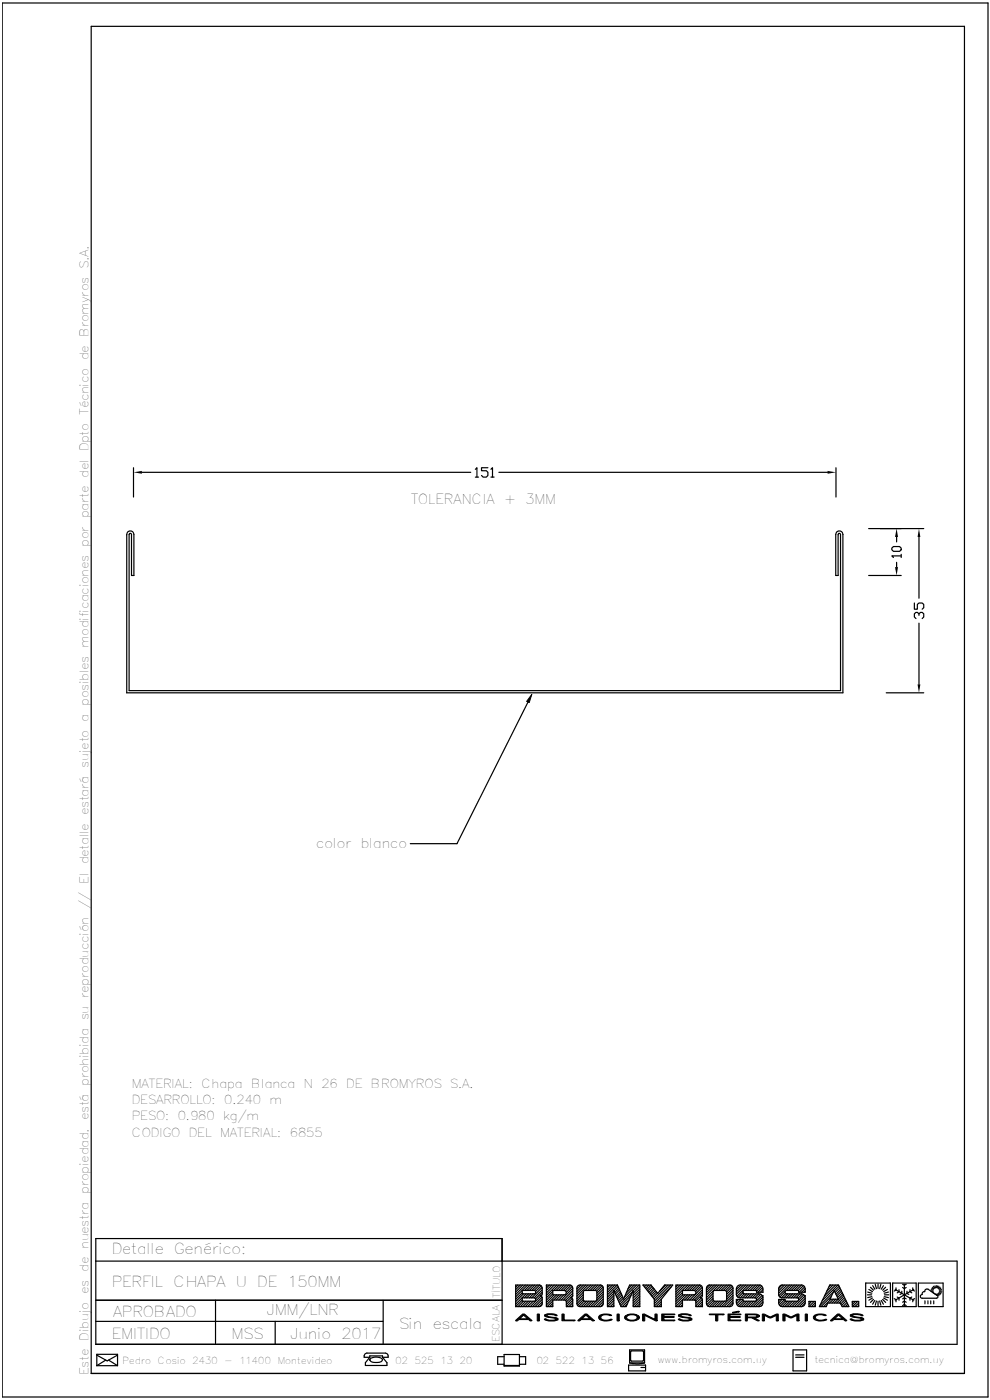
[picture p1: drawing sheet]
<svg xmlns="http://www.w3.org/2000/svg" width="210mm" height="297mm" viewBox="0 0 210 297" stroke-linecap="round" stroke-linejoin="round" font-family="sans-serif">
<g fill="none" stroke="#000" stroke-width=".25">
<path d="M.5 .6h209.1v295.8h-209.1zM19.3 5.6h185.3v285.8h-185.3zM28.3 99.2v6.3M100.8 99.6l.4-.4v2M103.5 99.2h-1.3v.7h1l.3 .3v.7l-.3 .3h-.7l-.3-.3M104.1 99.6l.4-.4v2M177.3 99.2v6.3M27.1 112.8a.77 .77 0 0 1 .9-.1 .77 .77 0 0 1 .4 .7v8.7h-.5v-8.7l-.1-.2h-.3l-.1 .2v33.1h150.9v-33.1l-.1-.2h-.3l-.1 .2v8.7h-.5v-8.7a.76 .76 0 0 1 .8-.8 .76 .76 0 0 1 .7 .8v33.6h-151.9v-33.6zM30.1 100.2h69.8M100.8 101.2h.7M104.1 101.2h.7M105.8 100.2h69.8"/>
<path d="M184.3 112.1h11.7M189.2 116.3l.3-.3h1.3l.4 .3v.3l-.4 .4h-1.3l-.3-.4zM190.2 113.9v1.1M190.2 119.3v1M191.2 117.9h-2l.3 .4M191.2 117.6v.7M194.9 113.9v13M184.3 122.1h6.9M194 127.9v1.3h.6v-1l.3-.3h.7l.4 .3v.7l-.4 .3M194.9 130.6v-.4l-.3-.3h-.3l-.3 .3v.7l.3 .3M194.9 130.2l.4-.3h.3l.4 .3v.7l-.4 .3M194.9 132.2v13"/>
<path d="M112 148.9l-15.1 30.1h-9.9M188 147h8M20.3 267.5h182.7v17.7h-182.7v-22.4h86.2v22.4M20.3 275.8h86.2M45.7 275.8v9.4M81.3 275.8v9.4M109.4 272.6h5.2l.2 .2 .2 .4v1.4l-.4 .3 .4 .4-.1 1.6-.5 .3h-5zM109.9 272.6l-.5 .5M110.4 272.6l-1 1M110.8 273.8h2.6l.2 .2v.3l-.2 .2h-2.6zM110.8 275.3h2.6l.2 .2v.3l-.2 .3h-2.6zM110.8 275.8l-1.4 1.4"/>
<path d="M110.8 274.3l-1.4 1.3M110.9 272.6l-1.5 1.5M111 276.1l-1.1 1.1M111 274.5l-1.6 1.6M111.4 272.6l-2 2M111.5 276.1l-1.1 1.1M111.6 274.5l-2.2 2.2M111.9 272.6l-2.5 2.5M112.1 276.1l-1.2 1.1M112.1 274.5l-.8 .8M112.4 272.6l-1.1 1.2M112.6 276.1l-1.2 1.1"/>
<path d="M112.6 274.5l-.8 .8M112.9 272.6l-1.1 1.2M113.1 276.1l-1.2 1.1M113.1 274.5l-.8 .8M113.5 272.6l-1.2 1.2M114 272.6l-1.2 1.2M114.5 272.6l-1.2 1.2M114.7 275l-2.2 2.2M114.8 272.8l-1.2 1.2M114.9 274.7v.1M115 276.8l-.4 .4M115 275.2l-2 2"/>
<path d="M115 273.1l-2.2 2.2M115 275.7l-1.5 1.5M115 274.2l-1.4 1.3M115 273.6l-1.7 1.7M115 276.2l-1 1M116 272.6l-.1 .2M116.5 272.6l-.6 .7M117.1 272.6l-1.2 1.2M117.3 273.8h2.4a.47 .47 0 0 1 .4 .4 .47 .47 0 0 1-.4 .5h-2.4zM117.3 277l-.2 .2M117.3 276.5l-.7 .7M117.3 276l-1.2 1.2"/>
<path d="M117.3 274.5l-1.4 1.3M117.3 274l-1.4 1.3M117.6 274.7l-1.7 1.7M117.6 272.6l-1.7 1.7M118.1 274.7l-2.2 2.2M118.1 272.6l-2.2 2.2M118.6 274.7l-1.1 1.1M118.6 272.6l-1.1 1.2M119.1 274.7l-1.1 1.1M119.1 272.6l-1.1 1.2M119.6 274.7l-1.1 1.1M119.6 272.6l-1.1 1.2"/>
<path d="M120.1 272.6l-1.1 1.2M120.6 272.6l-1.1 1.2M121.1 272.7l-1.2 1.2M121.4 272.9l-1.3 1.3M121.4 275.5l-1.3 1.2M121.5 273.3l-.1-.4-.4-.3h-5.1v4.6h1.4v-1.4h2.6l.2 .4M121.5 274.9l-.2 .3-.2 .1 .4 .3v1.6h-1.4v-1M121.5 276.9l-.3 .3M121.5 276.4l-.8 .8M121.5 275.9l-1.3 1.3M121.5 274.9l-1.4 1.3M121.5 274.4l-1.5 1.5"/>
<path d="M121.5 273.8l-2 2M121.5 273.3l-2.5 2.5M121.5 273.3v1.6M122.6 272.8l.3-.2h4.6l.3 .2 .2 .4v3.4l-.2 .4-.4 .2h-4.5l-.3-.2-.2-.4v-3.4zM123.2 272.6l-.8 .9M123.7 275.7l-1.2 1.2M123.7 275.2l-1.3 1.4M123.7 274.7l-1.3 1.4M123.7 274.2l-1.3 1.3M123.7 272.6l-1.3 1.4M123.7 274.1v1.6M123.9 276l-1.1 1.2"/>
<path d="M124.1 273.8l-.4 .3M124.1 273.8h2.3l.2 .2v1.8l-.2 .3h-2.4l-.3-.4M124.2 272.6l-1.8 1.9M124.4 276.1l-1.1 1.1M124.8 272.6l-2.4 2.4M124.9 276.1l-1.1 1.1M125.3 272.6l-1.2 1.2M125.4 276.1l-1.1 1.1M125.8 272.6l-1.1 1.2M125.9 276.1l-1.1 1.1M126.3 272.6l-1.1 1.2M126.8 272.6l-1.1 1.2"/>
<path d="M127.3 272.6l-1.1 1.2M127.7 272.8l-1.1 1.1M127.9 273l-1.3 1.4M128 276.6l-.6 .6M128 276.1l-1.1 1.1M128 275.6l-1.6 1.6M128 275l-2.2 2.2M128 274.5l-2.7 2.7M128 274l-1.4 1.4M128 273.5l-1.4 1.4M128.9 272.6h2.1l1.3 3 1.3-3h2.1v4.6h-1.4v-3.4l-1.5 3.4h-1.1l-1.5-3.4v3.4h-1.3zM129.4 272.6l-.5 .5"/>
<path d="M129.9 272.6l-1 1.1M130.2 276.9l-.2 .3M130.2 276.4l-.7 .8M130.2 275.9l-1.3 1.3M130.2 275.4l-1.3 1.4M130.2 274.9l-1.3 1.3M130.2 274.4l-1.3 1.3M130.2 273.9l-1.3 1.3M130.4 272.6l-1.5 1.6M130.9 272.6l-2 2.1M131.1 273l-.8 .8M131.3 273.3l-.9 .9"/>
<path d="M131.4 273.6l-.8 .9M131.6 274l-.9 .9M131.7 274.4l-.8 .9M131.9 274.7l-.9 .9M132.1 275.1l-.9 .9M132.2 275.5l-.8 .8M133.1 276.6l-.6 .6M133.5 275.8l-1.5 1.4M133.9 274.8l-2.2 2.2M134 272.6l-.8 .8M134.3 273.9l-2.8 2.8M134.5 272.6l-1.7 1.7"/>
<path d="M135 272.6l-2.6 2.7M135.6 272.6l-1.3 1.3M135.7 277.1l-.1 .1M135.7 276.6l-.6 .6M135.7 276.1l-1.1 1.1M135.7 275.6l-1.4 1.3M135.7 275l-1.4 1.4M135.7 274.5l-1.4 1.4M135.7 274l-1.4 1.4M135.7 273.5l-1.4 1.4M135.7 273l-1.4 1.4M136.6 272.6l-.1 .1"/>
<path d="M137.1 272.6l-.4 .4M137.6 272.6l-.7 .7M138.1 272.6l-.9 1M138.3 272.9l-.9 1M138.6 273.2l-1 1M138.8 273.5l-.9 .9M139.1 273.8l-1 .9M139.3 274.1l-1 .9M139.5 274.3l-.9 1M140.3 275.6l2.4-3h-1.7l-1.5 1.8-1.4-1.8h-1.7l2.4 3v1.6h1.5M140.3 277.2h.1M140.3 276.6l-.6 .6"/>
<path d="M140.3 276.1l-1.1 1.1M140.3 275.6l-1.5 1.5M140.3 275.6v1.6M141.2 272.6l-1.2 1.3M141.7 272.6l-2.9 3M142.2 272.6l-3.4 3.5M142.4 273l-3.6 3.6M143.4 272.6h5.1l.3 .2 .2 .4v1.8l-.4 .3 .4 .3v1.6h-1.4v-1.1l-.2-.3h-2.6v1.4h-1.4zM143.8 272.6l-.4 .4M144.3 272.6l-.9 .9M144.8 273.8h2.4a.47 .47 0 0 1 .4 .4 .47 .47 0 0 1-.4 .5h-2.4zM144.8 276.8l-.4 .4"/>
<path d="M144.8 276.3l-1 .9M144.8 274.2l-1.4 1.4M144.8 274.7l-1.4 1.4M144.8 272.6l-1.4 1.5M145.3 274.7l-1.9 1.9M145.3 272.6l-1.9 2M145.8 274.7l-2.4 2.5M145.9 272.6l-2.5 2.5M146.3 274.7l-1.1 1.1M146.4 272.6l-1.2 1.2M146.9 274.7l-1.1 1.1M146.9 272.6l-1.1 1.2"/>
<path d="M147.4 272.6l-1.1 1.2M147.9 272.6l-1.1 1.2M148.4 272.6l-1.1 1.2M148.8 272.8l-1.2 1.2M148.8 275.3l-1.2 1.2M149 273.1l-2.7 2.7M149 276.6l-.5 .6M149 276.1l-1 1.1M149 275.6l-1.4 1.4M149 274.6l-1.4 1.4M149 274.1l-1.7 1.7M149 273.6l-2.2 2.2"/>
<path d="M150.1 272.8l.3-.2h4.6l.3 .2 .2 .4v3.4l-.1 .3-.5 .3h-4.4l-.4-.2-.2-.5v-3.2zM150.5 272.6l-.6 .6M151 272.6l-1.1 1.1M151.3 275.5l-1.4 1.3M151.3 275l-1.4 1.3M151.3 274.4l-1.4 1.4M151.3 273.9l.2-.1 2.5 .1 .1 .2v1.8l-.2 .2h-2.4l-.2-.2zM151.3 275.9l-1.1 1.2M151.5 272.6l-1.6 1.6M151.7 276.1l-1.2 1.1M152 272.6l-2.1 2.1M152.2 276.1l-1.2 1.1"/>
<path d="M152.5 272.6l-2.6 2.7M152.7 276.1l-1.1 1.1M153.1 272.6l-1.2 1.2M153.2 276.1l-1.1 1.1M153.6 272.6l-1.2 1.2M153.7 276.1l-1.1 1.1M154.1 272.6l-1.1 1.2M154.6 272.6l-1.1 1.2M155.1 272.7l-1.2 1.1M155.4 272.9l-1.3 1.2M155.5 276.4l-.9 .8M155.5 275.8l-1.4 1.4"/>
<path d="M155.5 275.3l-1.9 1.9M155.5 274.8l-2.4 2.4M155.5 274.3l-1.4 1.4M155.5 273.8l-1.4 1.4M155.5 273.3l-1.4 1.3M156.7 275.7l-.5 .4M157.2 275.7l-.9 .9M157.2 272.6l-1 1M157.6 274.2l.3 .3M157.6 275.8l-1.1 1.1M157.6 274.2l-1 1.1M157.7 272.6l-1.5 1.5"/>
<path d="M157.9 276.1l-1.1 1.1M157.9 274.5l-.8 .8M158.2 272.6l-2 2M158.4 276.1l-1.2 1.1M158.4 274.5l-.8 .8M158.7 272.6l-2.4 2.4M158.9 276.1l-1.2 1.1M158.9 274.5l-.8 .8M159.2 272.6l-1.1 1.2M159.4 276.1l-1.2 1.1M159.4 274.5l-.8 .8M159.8 272.6l-1.2 1.2"/>
<path d="M159.9 276.1l-1.2 1.1M159.9 274.5l-.8 .8M160.3 272.6l-1.2 1.2M160.4 274.5l-.8 .8M160.5 273.9v.3h1.3v-.9l-.2-.4-.4-.3h-4.4l-.3 .2-.3 .6v1.3l.3 .5 .4 .1h3.4l.2 .5-.2 .3h-2.6l-.1-.4h-1.4l.1 .9 .2 .4 .4 .2h4.5l.4-.7v-1.3l-.3-.6-.4-.1h-3.2M160.5 273.9l-.1-.1h-2.6l-.2 .4M160.8 272.6l-1.2 1.2M161 274.5l-.9 .8M161.2 272.6l-1.1 1.2M161.4 274.6l-1 .9M161.6 272.8l-1.1 1.1M161.7 274.8l-2.4 2.4"/>
<path d="M161.7 276.8l-.3 .3M161.8 273.1l-1 1.1M161.8 274.9h.1M161.8 276.2l-1 1M161.8 275.7l-1.5 1.5M161.8 275.2l-2 2M161.8 273.6l-.5 .6M165.4 275.7l-.2 .2M165.9 275.7l-.7 .7M165.9 272.6l-.7 .7M166.4 272.6l-1.2 1.3M166.5 275.7l-1.2 1.1"/>
<path d="M166.5 274l.3 .5h3.3l.3 .1 .4 .7-.1 1.5-.6 .4h-4.2l-.5-.3-.2-.5M166.5 274l-1.1 1.2M166.6 276l-1 1.1M166.7 274.4l-.9 .9M166.8 273.8h2.5l.1 .4h1.4v-1l-.3-.4-.3-.2h-4.4l-.4 .3-.2 .4v1.4l.3 .5 .4 .1h3.3l.2 .2v.3M166.8 273.8l-.3 .2M167 272.6l-1.8 1.8M167.1 276.1l-1.2 1.1M167.1 274.5l-.8 .8M167.5 272.6l-2.3 2.3M167.6 276.1l-1.1 1.1M167.6 274.5l-.8 .8"/>
<path d="M168 272.6l-1.2 1.2M168.1 276.1l-1.1 1.1M168.1 274.5l-.8 .8M168.5 272.6l-1.2 1.2M168.7 276.1l-1.2 1.1M168.7 274.5l-.8 .8M169 272.6l-1.1 1.2M169.2 276.1h-2.6l-.1-.4h-1.3v.7M169.2 276.1l-1.2 1.1M169.2 274.5l-.8 .8M169.4 275.8l-.2 .3M169.5 272.6l-1.1 1.2"/>
<path d="M169.7 274.5l-.8 .8M170 272.6l-1.1 1.2M170.2 274.5l-.9 .9M170.4 272.8l-1 1M170.5 274.7l-1.1 1.1M170.7 273l-1.2 1.2M170.7 275l-2.2 2.2M170.8 276.5l-.7 .7M170.8 274.9h.1M170.8 276l-1.3 1.2M170.8 275.5l-1.8 1.7M170.8 273.9l-.2 .3"/>
<path d="M170.8 273.4l-.7 .8M171.6 276.1h1.4v1.1h-1.4zM171.7 276.1l-.1 .1M172.2 276.1l-.6 .6M172.7 276.1l-1.1 1.1M173 276.9l-.4 .3M173 276.4l-.9 .8M175.3 277.1l-.1 .1M176 272.6h1.9l2.2 4.6h-1.5l-.3-.8h-2.7l-.3 .8h-1.5zM176.2 272.6l-.3 .3M176.3 275.6l-1.6 1.6M176.3 275.1l-2.1 2.1"/>
<path d="M176.7 272.6l-1.3 1.3M176.8 275.6l-.8 .8M176.8 274.1l-2.9 2.8M177 273.8l.8 1.8h-1.7zM177.2 272.6l-2.3 2.3M177.3 275.6l-.8 .8M177.8 272.6l-3.4 3.3M177.8 275.6l-.8 .8M178 272.9l-1 1M178.2 273.2l-1 1M178.4 273.6l-1.1 1M178.5 273.9l-1 1"/>
<path d="M178.7 274.3l-1 1M178.9 274.6l-1.1 1M179 275l-1.5 1.4M179.2 275.3l-1.2 1.1M179.3 275.6l-.9 1M179.5 276l-1 1M179.7 276.4l-.9 .8M179.8 276.7l-.5 .5M180 277l-.2 .2M180.8 276.1h1.4v1.1h-1.4zM180.9 276.1l-.1 .2M181.4 276.1l-.6 .7"/>
<path d="M181.9 276.1l-1.1 1.1M182.2 276.9l-.3 .3M182.2 276.4l-.8 .8M183.6 272.2h5.3v5h-5.3zM184 274.7h.9M184.1 274.1l.9 .3M184.3 273.6l.8 .4M184.7 273.1l.6 .6M185 275.1l-.9 .2M185.1 275.4l-.8 .4M185.1 272.8l.5 .7M185.3 275.7l-.6 .6"/>
<path d="M185.6 275.9l-.5 .8M185.7 272.5l.2 .9M185.9 276l-.2 .9M186.3 272.5v.8M186.3 276.1v.9M186.6 276l.3 .9M186.9 272.5l-.3 .9M186.9 275.9l.5 .8M187.2 275.7l.7 .6M187.4 272.8l-.5 .7M187.5 275.4l.8 .4M187.6 275.1l.9 .2"/>
<path d="M187.6 274.7h1M187.9 273.1l-.7 .6M188.3 273.6l-.8 .4M188.5 274.1l-.9 .3M189.4 272.2h5v5h-5zM189.7 275.5l.4 .2v.5M189.9 273.6l2 1.1M190.1 273.2v.5l-.4 .2M190.3 275.2l.4 .2v.4M190.7 273.6v.4l-.4 .3M191.3 273.9v.5l-.4 .2M191.5 272.5l.4 .2 .3-.2"/>
<path d="M191.5 276.3l.4-.2 .3 .2M191.5 273.1l.4 .3 .3-.3M191.5 277l.4-.3 .3 .3M191.5 275.5l.4-.2 .3 .2M191.9 272.5v4.5M191.9 274.7l-2 1.1M191.9 274.7l1.9 1.1M192.4 273.9v.5l.4 .2M193 273.6v.4l.4 .3M193.4 275.2l-.4 .2v.4M193.6 273.2v.5l.4 .2M193.8 273.6l-1.9 1.1"/>
<path d="M194 275.5l-.4 .2v.5M194.8 272.2h5.3v5h-5.3zM195.7 274.2l.5-.2a.5 .5 0 0 1 .7-.5l1.9 1.3 .1 .5-.2 .1h-3.1a.4 .4 0 0 1-.4-.4 .4 .4 0 0 1 .4-.4zM196.2 276v.6M196.8 276v.6M197.4 276v.6M197.5 273.9h.5M197.5 273.6l.5 .1M197.7 273.3l.3 .2M197.8 273.1l.3 .3M198 274.1h-.3M198 272.9l.3 .4"/>
<path d="M198 274.2v.1M198.1 276v.6M198.1 274.4h.1M198.3 274.5h.1M198.3 272.8l.2 .4M198.5 274.5l-.1 .1M198.6 272.8v.4M198.6 274.6v.1M198.8 274.5l.1 .4M198.9 272.8l-.1 .4M199 274.5l.2 .4M199.1 274.4l.3 .3"/>
<path d="M199.2 272.9l-.2 .4M199.2 274.2l.4 .2M199.3 274.1l.4 .1M199.3 273.9h.5M199.4 273.1l-.3 .3M199.6 273.3l-.4 .2M199.7 273.6l-.4 .1M20.3 280.3h61M20.5 289.7v-2.4h4.4v2.4M20.5 289.7h4.4M20.5 287.5l2.2 1.2 2.2-1.2M22.4 288.5l-1.9 1.2"/>
<path d="M23 288.5l1.9 1.2M58.4 280.3v4.9M78.4 288h-1.1l.1-.8 .4-.1h4l.5 .3v.6h-1.1M78.4 288v-.3h2.8v.3M78.4 288l-.9 1.1v.6h4.6v-.6l-.9-1.1M78.5 288.3a1.95 1.95 0 0 1 2.7 .2 1.86 1.86 0 0 1-2.5 .4l-.3-.4zM106.9 289.7h3.3M106.9 287.8h-1.3v1.6h1.3M106.9 287.4h3.3v2.4h-3.3zM110.2 287.8h1.3v1.6h-1.3M133.3 289.6h3.6v1.2h-3.6zM133.6 289.1l1.2 .2 1.9-.2"/>
<path d="M133.6 289.1v-2.7h3.1v2.7M133.6 289.1h3.1M133.9 286.6h2.5l.1 2.1-2.6 .1-.1-.2zM136 290.1h.7M168.2 286.4h2.9v4.4h-2.9zM168.8 288h1.8M168.8 287.4h1.8"/>
</g>
<path d="M109.4 280.1l1.5-1.3h.4l1.5 1.4h-.3l-.4-.2h-2l-.4 .2zM110.2 279.8h1.7l-.8-.8zM114 278.8h.4l-.1 1.4h-.3zM115.5 278.9a2.66 2.66 0 0 1 2.7 .2l-.5-.1a2.35 2.35 0 0 0-1.7 .1l.3 .2 1.8 .3 .3 .1v.3a3 3 0 0 1-2.9-.1l.2-.1a2.77 2.77 0 0 0 2.2 .2v-.2l-.3-.1-1.8-.3-.3-.2zM119.2 278.8h.5v1.2h2.2l.1 .2h-2.8zM122.6 280.1l1.4-1.3h.5l1.6 1.4h-.4l-.4-.2h-2l-.4 .2zM123.4 279.8h1.8l-.9-.8zM127.3 279a2.73 2.73 0 0 1 2.5 .1h-.3a1.89 1.89 0 0 0-2 .3 .95 .95 0 0 0 1.3 .7l.7-.2 .3 .1a3.1 3.1 0 0 1-2.6 0l-.2-.3v-.4zM130.9 278.8h.5v1.4h-.2h-.3zM132.7 279.1a2.57 2.57 0 0 1 2.9 .3v.3a2.37 2.37 0 0 1-3.1 0v-.3zM133.1 279.2l-.2 .2a1.07 1.07 0 0 0 1.4 .7l.4-.1a.5 .5 0 0 0 .5-.5 .5 .5 0 0 0-.4-.5l-1-.1zM136.3 278.8h.4l2.2 1.1v-1.1h.5v1.4h-.4l-2.2-1.1v1.1h-.5zM140.4 278.8h2.8l-.2 .1h-2.2v.4l2.2 .1-.1 .1h-2.1v.5h2.2l.2 .2h-2.8zM143.9 278.9a2.59 2.59 0 0 1 2.7 .2l-.5-.1a2.35 2.35 0 0 0-1.7 .1l.3 .2 1.8 .3 .3 .1v.3a3 3 0 0 1-2.9-.1l.2-.1a2.47 2.47 0 0 0 2.2 .2v-.2l-.3-.1-1.8-.3-.3-.2zM150.5 278.8h3l.1 .1h-1.3v1.3h-.4h-.1v-1.3h-1.2zM155.4 278.4l1.1-.2 .3 .1-1.1 .2zM154.4 278.8h2.8l-.1 .1h-2.2v.4l2.2 .1-.2 .1h-2v.5h2.2l.1 .2h-2.8zM158.1 278.8h2.6l.4 .3v.2l-.2 .1-.9 .2 1.1 .6h-.4l-1.3-.6h-.9v.6h-.4zM158.5 278.9v.5h1.6a.29 .29 0 0 0 .4 0 .29 .29 0 0 0 0-.4zM161.7 278.8h.5l1.2 .6 1.6-.6 .1 1.4h-.4v-1.1l-1.2 .5-1.3-.5v1.1h-.5zM166.1 278.8h.5l1.2 .6 1.2-.6h.5v1.4h-.5v-1.1l-1.1 .5-1.4-.5v1.1h-.4zM170.8 278.8h.5v1.4h-.1h-.4zM172.8 279a2.77 2.77 0 0 1 2.5 .1h-.4a1.76 1.76 0 0 0-1.9 .3 1.02 1.02 0 0 0 1.3 .7l1-.2a1.01 1.01 0 0 1-1.1 .3l-1-.1a.67 .67 0 0 1-.6-.8zM176.2 280.1l1.5-1.3h.4l1.5 1.4h-.3l-.4-.2h-2l-.4 .2zM177 279.8h1.7l-.8-.8zM180.4 278.9a2.59 2.59 0 0 1 2.7 .2l-.5-.1a2.34 2.34 0 0 0-1.8 .1l.3 .2 1.8 .3 .3 .1v.3a3.1 3.1 0 0 1-2.9-.1l.3-.1a2.18 2.18 0 0 0 2.2 .2v-.2l-.3-.1-1.8-.3-.3-.2z" fill="#000" stroke="#000" stroke-width=".21"/>
<path d="M28.3 100.2l1.8-.3v.6zM175.6 99.9l1.7 .3-1.7 .3zM190.2 112.1l.3 1.8h-.6zM194.9 112.1l.3 1.8h-.6zM189.9 120.3h.6l-.3 1.8zM194.6 145.2h.6l-.3 1.8z" fill="#000"/>
<path d="M112.8 147.3l-.5 1.8-.6-.3z" fill="#000" stroke="#000" stroke-width=".21"/>
<g font-size="3.2">
<text x="23.6" y="266">Detalle Genérico:</text>
<text x="23.6" y="273.1">PERFIL CHAPA U DE 150MM</text>
<text x="23.9" y="279.3">APROBADO</text>
<text x="56.5" y="279.1">JMM/LNR</text>
<text x="23.6" y="284.1">EMITIDO</text>
<text x="49" y="284.1">MSS</text>
<text x="61.6" y="284.1">Junio 2017</text>
<text x="84.5" y="282">Sin escala</text>
</g>
<g font-size="2.9">
<text x="87.1" y="107">TOLERANCIA + 3MM</text>
<text x="67" y="180">color blanco</text>
</g>
<g font-size="2.6">
<text x="27.9" y="230.7">MATERIAL: Chapa Blanca N 26 DE BROMYROS S.A.</text>
<text x="27.9" y="234.2">DESARROLLO: 0.240 m</text>
<text x="27.9" y="237.7">PESO: 0.980 kg/m</text>
<text x="27.9" y="241.2">CODIGO DEL MATERIAL: 6855</text>
</g>
<text font-size="2.5" x="18.8" y="291.7" transform="rotate(-90 18.8 291.7)">Este Dibujo es de nuestra propiedad. está prohibida su reproducción // El detalle estará sujeto a posibles modificaciones por parte del Dpto Técnico de Bromyros S.A.</text>
<g font-size="2">
<text x="106.1" y="275.4" transform="rotate(-90 106.1 275.4)">TÍTULO</text>
<text x="106" y="284.7" transform="rotate(-90 106 284.7)">ESCALA</text>
<text x="26" y="289.3">Pedro Cosio 2430 - 11400 Montevideo</text>
<text x="83.9" y="289.3">02 525 13 20</text>
<text x="113.8" y="289.3">02 522 13 56</text>
<text x="139.5" y="289.2">www.bromyros.com.uy</text>
<text x="172.8" y="289.2">tecnica@bromyros.com.uy</text>
</g>
</svg>
